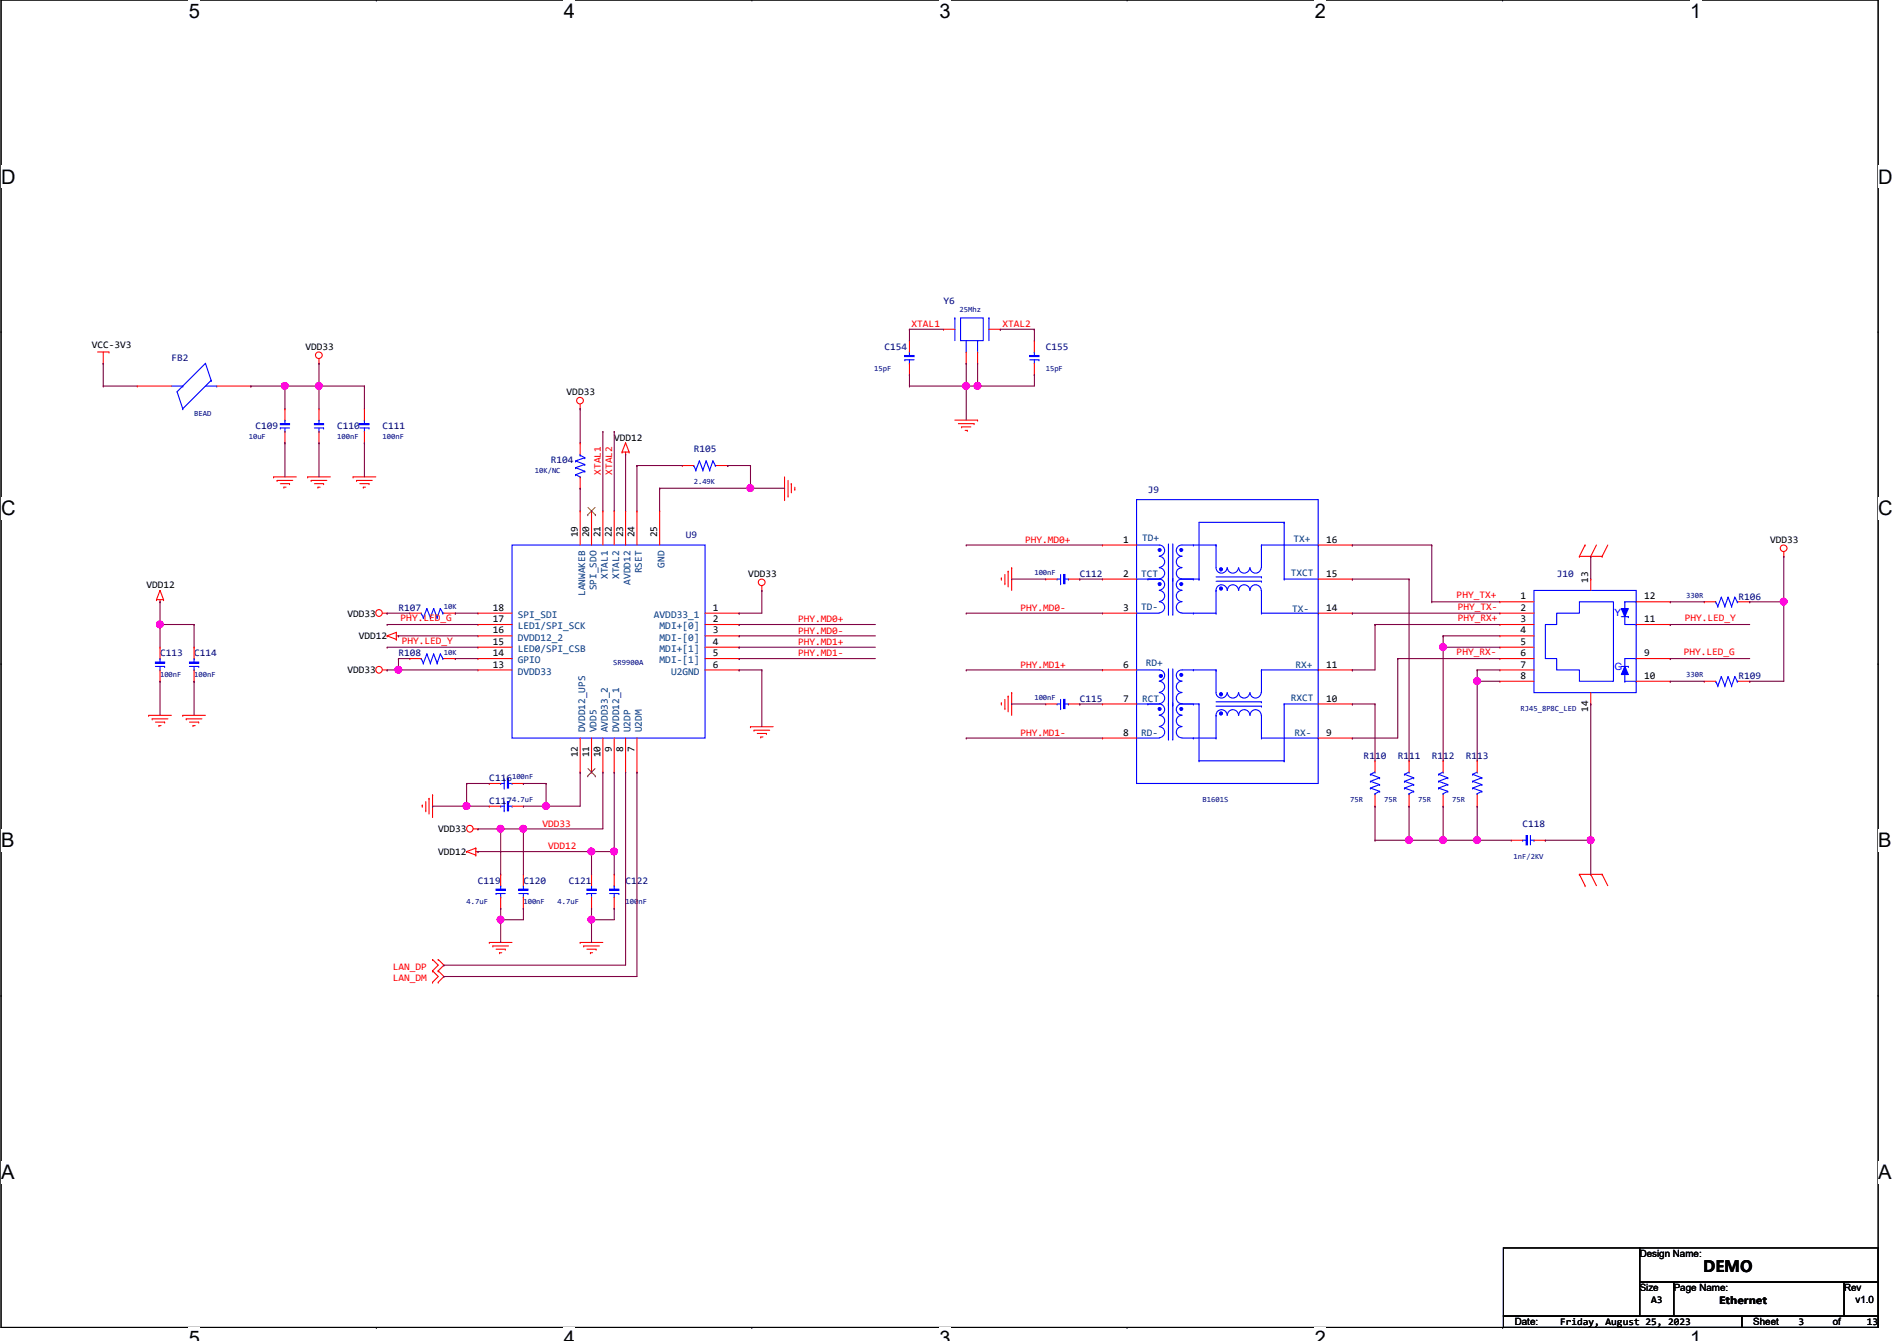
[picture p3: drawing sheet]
<svg xmlns="http://www.w3.org/2000/svg" width="297mm" height="210mm" viewBox="0 0 297 210" stroke-linecap="round" stroke-linejoin="round" font-family="sans-serif">
<path d="M.2 0h293.9v207.9h-293.9z" fill="none" stroke="#000" stroke-width=".17"/>
<g fill="#fff">
<path d="M29.5 0h1.8v3.5h-1.8z"/>
<path d="M29.5 207.9h1.8v2h-1.8z"/>
</g>
<path d="M58.9 0h.1M58.9 207.9h.1" fill="none" stroke="#000" stroke-width=".17"/>
<g fill="#fff">
<path d="M88.3 0h1.7v3.5h-1.7z"/>
<path d="M88.3 207.9h1.7v2h-1.7z"/>
</g>
<path d="M117.7 0h.1M117.7 207.9h.1" fill="none" stroke="#000" stroke-width=".17"/>
<g fill="#fff">
<path d="M147.1 0h1.7v3.5h-1.7z"/>
<path d="M147.1 207.9h1.7v2h-1.7z"/>
</g>
<path d="M176.5 0h.1M176.5 207.9h.1" fill="none" stroke="#000" stroke-width=".17"/>
<g fill="#fff">
<path d="M205.9 0h1.7v3.5h-1.7z"/>
<path d="M205.9 207.9h1.7v2h-1.7z"/>
</g>
<path d="M235.3 0h.1M235.3 207.9h.1" fill="none" stroke="#000" stroke-width=".17"/>
<g fill="#fff">
<path d="M264.7 0h1.7v3.5h-1.7z"/>
<path d="M264.7 207.9h1.7v2h-1.7z"/>
<path d="M.2 26h2.2v3.4h-2.2z"/>
<path d="M294.1 26h2.2v3.4h-2.2z"/>
<path d="M.2 77.9h2.2v3.5h-2.2z"/>
<path d="M294.1 77.9h2.2v3.5h-2.2z"/>
</g>
<path d="M.2 51.9h.1M294.1 51.9h.1" fill="none" stroke="#000" stroke-width=".17"/>
<g fill="#fff">
<path d="M.2 129.9h2v3.4h-2z"/>
<path d="M294.1 129.9h2.1v3.4h-2.1z"/>
</g>
<path d="M.2 103.9h.1M294.1 103.9h.1" fill="none" stroke="#000" stroke-width=".17"/>
<path d="M.2 103.9h.1M294.1 103.9h.1" fill="none" stroke="#000" stroke-width=".16"/>
<g fill="#fff">
<path d="M.2 181.8h2v3.5h-2z"/>
<path d="M294.1 181.8h2.1v3.5h-2.1z"/>
</g>
<path d="M.2 155.9h.1M294.1 155.9h.1M235.4 195.4h21.3v10.7h-21.3zM256.7 195.4h37.4v5.3h-37.4zM235.4 206.1h37.4v1.8h-37.4zM256.7 200.7h5.4v5.4h-5.4zM262.1 200.7h26.7v5.4h-26.7zM272.8 206.1h21.3v1.8h-21.3zM288.8 200.7h5.3v5.4h-5.3z" fill="none" stroke="#000" stroke-width=".17"/>
<g fill="none" stroke="#f00" stroke-width=".17">
<path d="M15.3 55.1h1.8M16.2 56.9h.1M16.2 55.1v1.8M17.1 55.1h.1M49.9 56.9h.1M49.9 56.2v.7M42.8 74.7h.1M42.8 74.7h3.6M43.4 75.2h.1M43.4 75.2h2.4M43.9 75.7h1.4M44.4 76.3h.1"/>
<path d="M44.4 76.3h.4M45.3 75.7h.1M48.2 74.7h.1M48.2 74.7h3.5M48.7 75.2h.1M48.7 75.2h2.5M49.2 75.7h1.5M49.8 76.3h.1M49.8 76.3h.3M50.7 75.7h.1M55.3 74.7h.1M55.3 74.7h3.5"/>
<path d="M55.8 75.2h.1M55.8 75.2h2.5M56.3 75.7h1.5M56.9 76.3h.1M56.9 76.3h.3M57.8 75.7h.1M90.8 64h.1M90.8 63.3v.7M97.4 70.8h.1M97.4 70.8h1.1M98 71.1h.1M98 69.3h.1"/>
<path d="M98 70.8v.3M98 69.3l-.6 1.5M98 69.3l.5 1.5M98.5 70.8h.1M122.8 78.2h.1M122.8 74.7v3.5M123.4 77.7h.1M123.4 75.2v2.5M123.9 75.7h.1M123.9 75.7v1.5M124.5 76.6h.1M124.5 76.3v.3"/>
<path d="M149.5 65.8h3.6M150.1 66.3h2.4M150.6 66.8h.1M150.6 66.8h1.4M151.1 67.4h.4M151.5 67.4h.1M152.5 66.3h.1M153.1 65.8h.1M24.5 93.9h.1M24.5 93.9h1.1M25.1 94.2h.1M25.1 92.5h.1"/>
<path d="M25.1 93.9v.3M25.1 92.5l-.6 1.4M25.1 92.5l.5 1.4M25.6 93.9h.1M59.9 96h.7M60.6 96h.1M60.6 99.6h.1M60.6 99.6l1.5 .5M62.1 99h.1M62.1 99v1.1M62.1 99.6h.3M62.1 99l-1.5 .6"/>
<path d="M62.4 99.6h.1M64.2 96h.1M64.2 96h1.8M69.5 96h1.8M71.3 96h.1M119.3 92.5h.1M119.3 91.7v.8M156.8 90.5h.1M156.8 90.5v.3M157.3 91.4h.1M157.3 90v1.4M157.9 89.5h.1"/>
<path d="M157.9 89.5v2.4M158.4 88.9h.1M158.4 88.9v3.6M247.3 87.1h.1M247.3 87.1h3.6M248.2 85.3h.1M248.2 85.3l-.9 1.8M249.1 87.1h.1M250 85.3l-.9 1.8M250.9 87.1h.1M251.8 85.3l-.9 1.8M279.3 87.1h.1"/>
<path d="M279.3 86.4v.7M23.3 112h.1M23.3 112h3.5M23.8 112.6h.1M23.8 112.6h2.5M24.3 113.1h1.5M24.9 113.6h.1M24.9 113.6h.3M25.8 113.1h.1M28.6 112h.1M28.6 112h3.6M29.2 112.6h.1"/>
<path d="M29.2 112.6h2.4M29.7 113.1h1.4M30.2 113.6h.1M30.2 113.6h.4M31.1 113.1h.1M59.9 104.9h.7M60.6 104.9h.1M62.1 100.1h.1M117.5 113.8h.1M117.5 113.8h3.6M118.1 114.3h.1M118.1 114.3h2.4"/>
<path d="M118.6 114.9h1.4M119.1 115.4h.1M119.1 115.4h.4M120 114.9h.1M156.8 110.1h.1M156.8 110.1v.3M157.3 111h.1M157.3 109.5v1.5M157.9 109h.1M157.9 109v2.5M158.4 108.5h.1M158.4 108.5v3.5"/>
<path d="M66.1 126.1h.1M66.1 126.1v.3M66.7 127h.1M66.7 125.5v1.5M67.2 125h.1M67.2 125v2.5M67.7 124.5h.1M67.7 124.5v3.5M73.1 133.3h.1M73.1 133.3l1.4 .6M74.1 129.8h.7M74.5 133.9h.1"/>
<path d="M74.5 132.8h.1M74.5 132.8v1.1M74.5 133.3h.3M74.5 132.8l-1.4 .5M74.8 129.8h.1M74.8 133.3h.1M247.3 136.9h.1M247.3 136.9h3.6M247.3 136.9l.9 1.8M248.2 138.7h.1M249.1 136.9h.1M249.1 136.9l.9 1.8"/>
<path d="M250.9 136.9h.1M250.9 136.9l.9 1.8M67.7 152h.1M67.7 153.8h.1M67.7 150.2h.1M67.7 152l.9 .9-.9 .9M67.7 150.2l.9 .9-.9 .9M68.6 152h.1M68.6 153.8h.1M68.6 150.2h.1M68.6 152l.9 .9-.9 .9M68.6 150.2l.9 .9-.9 .9"/>
<path d="M76.6 147.6h.1M76.6 147.6h3.6M77.2 148.1h.1M77.2 148.1h2.4M77.7 148.6h1.4M78.2 149.2h.1M78.2 149.2h.4M79.1 148.6h.1M90.8 147.6h.1M90.8 147.6h3.6M91.4 148.1h.1M91.4 148.1h2.4"/>
<path d="M91.9 148.6h1.4M92.5 149.2h.1M92.5 149.2h.3M93.3 148.6h.1"/>
<circle cx="49.9" cy="55.6" r=".52"/>
<circle cx="90.8" cy="62.7" r=".52"/>
<circle cx="59.3" cy="96" r=".52"/>
<circle cx="119.3" cy="91.2" r=".52"/>
<circle cx="279.3" cy="85.8" r=".52"/>
<circle cx="59.3" cy="104.9" r=".52"/>
<circle cx="73.6" cy="129.8" r=".52"/>
</g>
<g fill="none" stroke="#00f" stroke-width=".17">
<path d="M66 96h.1M66 96l.3 .7M66.3 96.7h.1M66.8 95.3h.1M66.8 95.3l.6 1.4M66.8 95.3l-.5 1.4M67.4 96.7h.1M67.9 95.3h.1M67.9 95.3l.5 1.4M67.9 95.3l-.5 1.4M68.4 96.7h.1M69 95.3h.1"/>
<path d="M69 95.3l.3 .7M69 95.3l-.6 1.4M69.3 96h.1M69.3 96h.2M95.5 139.9h1.4M96.2 138.7h.1M96.2 138.7v.5M96.2 139.9v.6M96.9 139.9h.1M96.2 140.5h.1"/>
</g>
<path d="M95.5 139.2h1.4v.2h-1.4z" fill-rule="evenodd" fill="#00f"/>
<path d="M49.2 67h1.5M49.9 67.6h.1M49.9 65.8h.1M49.9 65.8v.5M49.9 67v.6M50.7 67h.1M95.5 139.2h1.4v.2h-1.4z" fill="none" stroke="#00f" stroke-width=".17"/>
<path d="M96.2 136.9h.1M96.2 136.9v1.8M96.2 142.2h.1M96.2 140.5v1.7" fill="none" stroke="#f00" stroke-width=".17"/>
<path d="M49.2 66.3h1.5v.2h-1.5z" fill-rule="evenodd" fill="#00f"/>
<path d="M49.2 66.3h1.5v.2h-1.5zM78.4 122.7h.1M78.4 122.7h.5M78.9 123.4h.1M78.9 122v1.4M79.6 122.7h.6M80.2 122.7h.1" fill="none" stroke="#00f" stroke-width=".17"/>
<path d="M49.9 64h.1M49.9 69.3h.1M49.9 64v1.8M49.9 67.6v1.7" fill="none" stroke="#f00" stroke-width=".17"/>
<path d="M79.5 122h.1v1.4h-.1z" fill-rule="evenodd" fill="#00f"/>
<path d="M29.7 104.4h1.4M30.4 104.9h.1M30.4 103.1h.1M30.4 103.1v.6M30.4 104.4v.5M31.1 104.4h.1M79.5 122h.1v1.4h-.1z" fill="none" stroke="#00f" stroke-width=".17"/>
<path d="M76.6 122.7h.1M76.6 122.7h1.8M80.2 122.7h1.8M82 122.7h.1" fill="none" stroke="#f00" stroke-width=".17"/>
<path d="M29.7 103.7h1.4v.1h-1.4z" fill-rule="evenodd" fill="#00f"/>
<g fill="none" stroke="#00f" stroke-width=".17">
<path d="M178 85.3h.1M178 90.7h.1M178 96h.1M178 85.3h3.5a.87 .87 0 0 1 .9 .9 .87 .87 0 0 1-.9 .9M178 90.7h3.5a.87 .87 0 0 1 .9 .8 .87 .87 0 0 1-.9 .9M178 96h3.5M179.7 90.7h.1M181.5 87.1a.87 .87 0 0 1 .9 .9 .87 .87 0 0 1-.9 .9M181.5 88.9a.87 .87 0 0 1 .9 .9 .87 .87 0 0 1-.9 .8M181.5 92.5a.87 .87 0 0 1 .9 .8 .87 .87 0 0 1-.9 .9M181.5 94.2a.87 .87 0 0 1 .9 .9 .87 .87 0 0 1-.9 .9M183 90.8h.1"/>
<path d="M183 96.2h.1M183 85.2v11M183.6 90.8h.1M183.6 96.2h.1M183.6 85.2v11M185.1 87.1a.87 .87 0 0 0-.9 .9 .87 .87 0 0 0 .9 .9M185.1 88.9a.87 .87 0 0 0-.9 .9 .87 .87 0 0 0 .9 .8M185.1 92.5a.87 .87 0 0 0-.9 .8 .87 .87 0 0 0 .9 .9M185.1 94.2a.87 .87 0 0 0-.9 .9 .87 .87 0 0 0 .9 .9M185.1 96h5.3M186.9 85.3h.1M186.9 96h.1"/>
<path d="M186.9 90.7h.1M187.7 90.7h.1M187.7 90.7h-2.6a.87 .87 0 0 0-.9 .8 .87 .87 0 0 0 .9 .9M190.4 96h.1M190.4 92.5h.1M190.4 85.3h.1M190.4 85.3h-5.3a.87 .87 0 0 0-.9 .9 .87 .87 0 0 0 .9 .9M190.4 85.3v3.6a.87 .87 0 0 0 .9 .8 .87 .87 0 0 0 .8-.8M190.4 92.5a.87 .87 0 0 1 .9-.9 .87 .87 0 0 1 .8 .9M190.4 90.3h7.1M190.4 91h7.1M190.4 92.5v3.5"/>
<path d="M192.2 88.9a.87 .87 0 0 0 .9 .8 .87 .87 0 0 0 .8-.8M192.2 92.5a.87 .87 0 0 1 .9-.9 .87 .87 0 0 1 .8 .9M194 88.9a.87 .87 0 0 0 .8 .8 .87 .87 0 0 0 .9-.8M194 92.5a.87 .87 0 0 1 .8-.9 .87 .87 0 0 1 .9 .9M195.7 88.9a.87 .87 0 0 0 .9 .8 .87 .87 0 0 0 .9-.8M195.7 92.5a.87 .87 0 0 1 .9-.9 .87 .87 0 0 1 .9 .9M197.5 90.3h.1M197.5 91h.1M197.5 85.5h.1M197.5 85.3h.1M197.5 96h.1M197.5 85.3h8.9"/>
<path d="M197.5 96h8.9M197.5 85.3v3.6M197.5 92.5v3.5M201.1 81.8h.1M201.1 90.7h.1M201.1 90.7h5.3M201.1 81.8h-13.4v8.9M201.1 81.8v8.9M206.4 96h.1M206.4 85.3h.1M29.7 103.7h1.4v.1h-1.4zM178 104.9h.1"/>
<path d="M178 110.2h.1M178 115.6h.1M178 104.9h3.5a.87 .87 0 0 1 .9 .9 .87 .87 0 0 1-.9 .8M178 110.2h3.5a.87 .87 0 0 1 .9 .9 .87 .87 0 0 1-.9 .9M178 115.6h3.5M179.7 110.2h.1M181.5 106.7a.87 .87 0 0 1 .9 .8 .87 .87 0 0 1-.9 .9M181.5 108.5a.87 .87 0 0 1 .9 .8 .87 .87 0 0 1-.9 .9M181.5 112a.87 .87 0 0 1 .9 .9 .87 .87 0 0 1-.9 .8M181.5 113.8a.87 .87 0 0 1 .9 .9 .87 .87 0 0 1-.9 .8M183 110.4h.1M183 115.7h.1"/>
<path d="M183 104.7v11M183.6 110.4h.1M183.6 115.7h.1M183.6 104.7v11M185.1 106.7a.87 .87 0 0 0-.9 .8 .87 .87 0 0 0 .9 .9M185.1 108.5a.87 .87 0 0 0-.9 .8 .87 .87 0 0 0 .9 .9M185.1 112a.87 .87 0 0 0-.9 .9 .87 .87 0 0 0 .9 .8M185.1 113.8a.87 .87 0 0 0-.9 .9 .87 .87 0 0 0 .9 .8M185.1 115.6h5.3M186.9 104.9h.1M186.9 115.6h.1M186.9 110.2h.1"/>
<path d="M187.7 110.2h.1M187.7 119.1h.1M187.7 110.2h-2.6a.87 .87 0 0 0-.9 .9 .87 .87 0 0 0 .9 .9M187.7 110.2v8.9M187.7 119.1h13.4M190.4 115.6h.1M190.4 112h.1M190.4 104.9h.1M190.4 104.9h-5.3a.87 .87 0 0 0-.9 .9 .87 .87 0 0 0 .9 .8M190.4 104.9v3.6a.87 .87 0 0 0 .9 .8 .87 .87 0 0 0 .8-.8M190.4 112a.87 .87 0 0 1 .9-.9 .87 .87 0 0 1 .8 .9M190.4 112v3.6"/>
<path d="M190.4 109.9h7.1M190.4 110.6h7.1M192.2 108.5a.87 .87 0 0 0 .9 .8 .87 .87 0 0 0 .8-.8M192.2 112a.87 .87 0 0 1 .9-.9 .87 .87 0 0 1 .8 .9M194 108.5a.87 .87 0 0 0 .8 .8 .87 .87 0 0 0 .9-.8M194 112a.87 .87 0 0 1 .8-.9 .87 .87 0 0 1 .9 .9M195.7 108.5a.87 .87 0 0 0 .9 .8 .87 .87 0 0 0 .9-.8M195.7 112a.87 .87 0 0 1 .9-.9 .87 .87 0 0 1 .9 .9M197.5 109.9h.1M197.5 110.6h.1M197.5 105.1h.1M197.5 104.9h.1"/>
<path d="M197.5 115.6h.1M197.5 104.9v3.6M197.5 112v3.6M197.5 104.9h8.9M197.5 115.6h8.9M201.1 119.1h.1M201.1 110.2h.1M201.1 110.2h5.3M201.1 110.2v8.9M206.4 115.6h.1M206.4 104.9h.1"/>
</g>
<path d="M30.4 101.3h.1M30.4 106.7h.1M30.4 101.3v1.8M30.4 104.9v1.8" fill="none" stroke="#f00" stroke-width=".17"/>
<path d="M191 89l.2-.1 .2 .1-.1 .3-.1 .1-.2-.1z" fill-rule="evenodd" fill="#00f"/>
<path d="M191 89l.2-.1 .2 .1-.1 .3-.1 .1-.2-.1z" fill="none" stroke="#00f" stroke-width=".17"/>
<path d="M191 92l.2-.1 .2 .1-.1 .3-.1 .1-.2-.1z" fill-rule="evenodd" fill="#00f"/>
<path d="M191 92l.2-.1 .2 .1-.1 .3-.1 .1-.2-.1z" fill="none" stroke="#00f" stroke-width=".17"/>
<path d="M191 108.5h.2l.2 .1-.1 .3-.1 .1-.2-.1z" fill-rule="evenodd" fill="#00f"/>
<path d="M191 108.5h.2l.2 .1-.1 .3-.1 .1-.2-.1z" fill="none" stroke="#00f" stroke-width=".17"/>
<path d="M191 111.5h.2l.2 .1-.1 .3-.1 .1-.2-.1z" fill-rule="evenodd" fill="#00f"/>
<path d="M191 111.5h.2l.2 .1-.1 .3-.1 .1-.2-.1z" fill="none" stroke="#00f" stroke-width=".17"/>
<path d="M184.8 86h.3l.1 .1-.1 .2-.1 .1-.2-.1z" fill-rule="evenodd" fill="#00f"/>
<path d="M184.8 86h.3l.1 .1-.1 .2-.1 .1-.2-.1z" fill="none" stroke="#00f" stroke-width=".17"/>
<path d="M181.4 86h.3l.1 .1-.1 .2-.1 .1-.2-.1z" fill-rule="evenodd" fill="#00f"/>
<path d="M181.4 86h.3l.1 .1-.1 .2-.1 .1-.2-.1z" fill="none" stroke="#00f" stroke-width=".17"/>
<path d="M184.8 105.5h.3l.1 .2-.1 .1-.1 .1-.2-.1z" fill-rule="evenodd" fill="#00f"/>
<path d="M184.8 105.5h.3l.1 .2-.1 .1-.1 .1-.2-.1z" fill="none" stroke="#00f" stroke-width=".17"/>
<circle cx="181.8" cy="105.8" r=".25" fill="#00f"/>
<circle cx="181.8" cy="105.8" r=".25" fill="none" stroke="#00f" stroke-width=".17"/>
<path d="M184.8 91.3h.3l.1 .1-.1 .2-.1 .1-.2-.1z" fill-rule="evenodd" fill="#00f"/>
<path d="M184.8 91.3h.3l.1 .1-.1 .2-.1 .1-.2-.1z" fill="none" stroke="#00f" stroke-width=".17"/>
<path d="M181.4 91.3h.3l.1 .1-.1 .2-.1 .1-.2-.1z" fill-rule="evenodd" fill="#00f"/>
<path d="M181.4 91.3h.3l.1 .1-.1 .2-.1 .1-.2-.1z" fill="none" stroke="#00f" stroke-width=".17"/>
<path d="M184.8 110.8h.3l.1 .2-.1 .2-.1 .1-.2-.1z" fill-rule="evenodd" fill="#00f"/>
<path d="M184.8 110.8h.3l.1 .2-.1 .2-.1 .1-.2-.1z" fill="none" stroke="#00f" stroke-width=".17"/>
<path d="M181.4 110.8h.3l.1 .2-.1 .2-.1 .1-.2-.1z" fill-rule="evenodd" fill="#00f"/>
<path d="M178 78.2h28.4v44.5h-28.4zM181.4 110.8h.3l.1 .2-.1 .2-.1 .1-.2-.1zM77.7 139.9h.1M77.7 139.9h1.4M78.4 138.7h.1M78.4 138.7v.5M78.4 139.9v.6M78.4 140.5h.1" fill="none" stroke="#00f" stroke-width=".17"/>
<g fill="none" stroke="#f00" stroke-width=".17">
<path d="M172.6 96h.1M172.6 85.3h.1M172.6 90.7h.1M172.6 96h5.4M172.6 85.3h5.4M172.6 90.7h5.4M206.4 96h5.3M206.4 85.3h5.3M206.4 90.7h5.3M211.7 96h.1M211.7 90.7h.1M211.7 85.3h.1"/>
<path d="M172.6 104.9h.1M172.6 110.2h.1M172.6 115.6h.1M172.6 104.9h5.4M172.6 110.2h5.4M172.6 115.6h5.4M206.4 104.9h5.3M206.4 110.2h5.3M206.4 115.6h5.3M211.7 115.6h.1M211.7 110.2h.1M211.7 104.9h.1"/>
</g>
<path d="M77.7 139.2h1.4v.2h-1.4z" fill-rule="evenodd" fill="#00f"/>
<path d="M141.7 56.3h.1M141.7 56.3h1.4M142.4 56.9h.1M142.4 55.1h.1M142.4 55.1v.6M142.4 56.3v.6M80.2 85.3h30.2v30.3h-30.2zM77.7 139.2h1.4v.2h-1.4z" fill="none" stroke="#00f" stroke-width=".17"/>
<g fill="none" stroke="#f00" stroke-width=".17">
<path d="M74.8 99.6h.1M74.8 97.8h.1M74.8 96h.1M74.8 96h5.4M74.8 97.8h5.4M74.8 99.6h5.4M90.8 80h.1M90.8 80v5.3M92.6 80h.1M92.6 80v5.3M94.4 80h.1M94.4 80v5.3"/>
<path d="M96.2 80h.1M96.2 80v5.3M98 80h.1M98 80v5.3M99.7 80h.1M99.7 80v5.3M103.3 80h.1M103.3 80v5.3M110.4 96h5.3M110.4 97.8h5.3M110.4 99.6h5.3M115.7 96h.1"/>
<path d="M115.7 97.8h.1M115.7 99.6h.1M74.8 104.9h.1M74.8 103.1h.1M74.8 101.3h.1M74.8 101.3h5.4M74.8 103.1h5.4M74.8 104.9h5.4M90.8 115.6v5.3M92.6 115.6v5.3M94.4 115.6v5.3M96.2 115.6v5.3"/>
<path d="M98 115.6v5.3M99.7 115.6v5.3M110.4 101.3h5.3M110.4 103.1h5.3M110.4 104.9h5.3M115.7 101.3h.1M115.7 103.1h.1M115.7 104.9h.1M78.4 136.9h.1M78.4 136.9v1.8M90.8 120.9h.1M92.6 120.9h.1"/>
<path d="M94.4 120.9h.1M96.2 120.9h.1M98 120.9h.1M99.7 120.9h.1M78.4 142.2h.1M78.4 140.5v1.7"/>
</g>
<path d="M92.1 79.5l1.1 1.1M93.2 79.5l-1.2 1.1M92 80.6h.1M93.2 80.6h.1M92 121.5h.1M92.1 120.4l1.1 1.1M93.2 120.4l-1.2 1.1M93.2 121.5h.1" fill="none" stroke="#804000" stroke-width=".16"/>
<path d="M141.7 55.7h1.4v.1h-1.4z" fill-rule="evenodd" fill="#00f"/>
<g fill="none" stroke="#00f" stroke-width=".17">
<path d="M141.7 55.7h1.4v.1h-1.4zM149.5 49.8h.1M149.5 49.8v3.5M150.4 49.8h3.6v3.5h-3.6zM151.3 55.1h.1M151.3 53.3v1.8M153.1 55.1h.1M153.1 53.3v1.8M154.9 49.8h.1M154.9 49.8v3.5M24.3 104.4h1.5M25.1 104.9h.1"/>
<path d="M25.1 103.1h.1M25.1 103.1v.6M25.1 104.4v.5M25.8 104.4h.1M268.6 106.7h.1M268.6 106.7l.4 .7M269 107.4h.1M269.5 106h.1M269.5 106l.6 1.4M269.5 106l-.5 1.4M270.1 107.4h.1M270.6 106h.1"/>
<path d="M270.6 106l.5 1.4M270.6 106l-.5 1.4M271.1 107.4h.1M271.6 106h.1M271.6 106l.4 .7M271.6 106l-.5 1.4M272 106.7h.1M272 106.7h.2M219.9 123.4h.1M219.9 122.3h.1M219.9 121.2h.1M219.9 123.4l1.5 .5"/>
<path d="M219.9 122.3l1.5 .6M219.9 121.2l1.5 .6M220.6 120.9h.1M220.6 124.3h.1M220.6 120.9l-.7 .3M220.6 124.3v.2M221.4 123.9h.1M221.4 122.9h.1M221.4 121.8h.1M221.4 123.9l-.8 .4M221.4 122.9l-1.5 .5M221.4 121.8l-1.5 .5"/>
<path d="M230.6 123.4h.1M230.6 122.3h.1M230.6 121.2h.1M230.6 123.4l1.4 .5M230.6 122.3l1.4 .6M230.6 121.2l1.4 .6M231.3 120.9h.1M231.3 124.3h.1M231.3 120.9l-.7 .3M231.3 124.3v.2M232 123.9h.1M232 122.9h.1"/>
<path d="M232 121.8h.1M232 123.9l-.7 .4M232 122.9l-1.4 .5M232 121.8l-1.4 .5"/>
</g>
<g fill="none" stroke="#f00" stroke-width=".17">
<path d="M142.4 53.3h.1M142.4 58.7h.1M142.4 53.3v1.8M142.4 56.9v1.8M147.7 51.6h.1M147.7 51.6h1.8M151.3 56.9h.1M151.3 55.1v1.8M153.1 56.9h.1M153.1 55.1v1.8M154.9 51.6h1.7M156.6 51.6h.1"/>
<path d="M220.6 119.1h.1M220.6 119.1v1.8M231.3 119.1h.1M231.3 119.1v1.8M266.9 106.7h.1M266.9 106.7h1.7M272.2 106.7h1.8M274 106.7h.1M220.6 126.2h.1M220.6 124.5v1.7M231.3 126.2h.1M231.3 124.5v1.7"/>
</g>
<path d="M24.3 103.7h1.5v.1h-1.5z" fill-rule="evenodd" fill="#00f"/>
<path d="M165.5 90.7h.1M165.5 90.7h.6M166.1 91.4h.1M166.1 90v1.4M166.7 90.7h.6M167.3 90.7h.1M24.3 103.7h1.5v.1h-1.5z" fill="none" stroke="#00f" stroke-width=".17"/>
<path d="M25.1 101.3h.1M25.1 106.7h.1M25.1 101.3v1.8M25.1 104.9v1.8" fill="none" stroke="#f00" stroke-width=".17"/>
<path d="M166.6 90h.1v1.4h-.1z" fill-rule="evenodd" fill="#00f"/>
<path d="M166.6 90h.1v1.4h-.1zM91.9 139.9h.1M91.9 139.9h1.4M92.6 138.7h.1M92.6 138.7v.5M92.6 139.9v.6M92.6 140.5h.1" fill="none" stroke="#00f" stroke-width=".17"/>
<path d="M163.7 90.7h.1M163.7 90.7h1.8M167.3 90.7h1.8M169.1 90.7h.1" fill="none" stroke="#f00" stroke-width=".17"/>
<path d="M91.9 139.2h1.4v.2h-1.4z" fill-rule="evenodd" fill="#00f"/>
<g fill="none" stroke="#00f" stroke-width=".17">
<path d="M268.6 94.2h.1M268.6 94.2l.4 .8M269 95h.1M269.5 93.5h.1M269.5 93.5l.6 1.5M269.5 93.5l-.5 1.5M270.1 95h.1M270.6 93.5h.1M270.6 93.5l.5 1.5M270.6 93.5l-.5 1.5M271.1 95h.1M271.6 93.5h.1"/>
<path d="M271.6 93.5l.4 .7M271.6 93.5l-.5 1.5M272 94.2h.1M272 94.2h.2M78.4 126.2h.1M78.4 126.2h.5M78.9 127h.1M78.9 125.5v1.5M79.6 126.2h.6M80.2 126.2h.1M91.9 139.2h1.4v.2h-1.4z"/>
</g>
<path d="M266.9 94.2h.1M266.9 94.2h1.7M272.2 94.2h1.8M274 94.2h.1M92.6 136.9h.1M92.6 136.9v1.8M92.6 142.2h.1M92.6 140.5v1.7" fill="none" stroke="#f00" stroke-width=".17"/>
<path d="M79.5 125.5h.1v1.5h-.1z" fill-rule="evenodd" fill="#00f"/>
<g fill="none" stroke="#00f" stroke-width=".17">
<path d="M240.2 92.5h16v16h-16zM242 97.8h1.8v-1.8h3.5v-1.8h5.3v12.5h-5.3v-1.8h-3.5v-1.8h-1.8zM253.9 96.6h1.1M254.4 94.2h.1M254.4 94.2v3.6h1.8M254.4 94.2h1.8M255 96.6h.1M256.2 97.8h.1M256.2 94.2h.1M253.9 104.4h1.1M254.4 106.7h.1M254.4 106.7h1.8"/>
<path d="M255 104.4h.1M256.2 103.1h.1M256.2 106.7h.1M256.2 103.1h-1.8v3.6M79.5 125.5h.1v1.5h-.1z"/>
</g>
<path d="M76.6 126.2h.1M76.6 126.2h1.8M80.2 126.2h1.8M82 126.2h.1" fill="none" stroke="#f00" stroke-width=".17"/>
<path d="M254.4 104.4l.6 1.2h-1.1z" fill="#00f"/>
<path d="M254.4 104.4l.6 1.2h-1.1z" fill="none" stroke="#00f" stroke-width=".17"/>
<path d="M253.9 95.3h1.1l-.6 1.3z" fill="#00f"/>
<path d="M253.9 95.3h1.1l-.6 1.3zM238.4 131.6h.1M238.4 131.6h.6M239.6 130.9h.1M239.6 131.6h.6M239.6 130.9v1.4M240.2 131.6h.1" fill="none" stroke="#00f" stroke-width=".17"/>
<g fill="none" stroke="#f00" stroke-width=".17">
<path d="M234.9 94.2h.1M234.9 96h.1M234.9 97.8h.1M234.9 99.6h.1M234.9 94.2h5.3M234.9 96h5.3M234.9 97.8h5.3M234.9 99.6h5.3M249.1 90.7h.1M249.1 90.7v1.8M256.2 94.2h5.3M256.2 97.8h5.3"/>
<path d="M261.5 97.8h.1M261.5 94.2h.1M234.9 101.3h.1M234.9 103.1h.1M234.9 104.9h.1M234.9 106.7h.1M234.9 101.3h5.3M234.9 103.1h5.3M234.9 104.9h5.3M234.9 106.7h5.3M249.1 110.2h.1M249.1 108.5v1.7"/>
<path d="M256.2 103.1h5.3M256.2 106.7h5.3M261.5 103.1h.1M261.5 106.7h.1"/>
</g>
<path d="M239 130.9h.1v1.4h-.1z" fill-rule="evenodd" fill="#00f"/>
<path d="M81.2 139.9h1.5M82 138.7h.1M82 138.7v.5M82 139.9v.6M82.7 139.9h.1M239 130.9h.1v1.4h-.1zM82 140.5h.1" fill="none" stroke="#00f" stroke-width=".17"/>
<path d="M236.6 131.6h.1M236.6 131.6h1.8M240.2 131.6h1.8M242 131.6h.1" fill="none" stroke="#f00" stroke-width=".17"/>
<path d="M81.2 139.2h1.5v.2h-1.5z" fill-rule="evenodd" fill="#00f"/>
<path d="M56.3 67h1.5M57.1 67.6h.1M57.1 65.8h.1M57.1 65.8v.5M57.1 67v.6M57.8 67h.1M81.2 139.2h1.5v.2h-1.5z" fill="none" stroke="#00f" stroke-width=".17"/>
<path d="M82 136.9h.1M82 136.9v1.8M82 142.2h.1M82 140.5v1.7" fill="none" stroke="#f00" stroke-width=".17"/>
<path d="M56.3 66.3h1.5v.2h-1.5z" fill-rule="evenodd" fill="#00f"/>
<path d="M161.2 56.3h1.5M162 56.9h.1M162 55.1h.1M162 55.1v.6M162 56.3v.6M162.7 56.3h.1M56.3 66.3h1.5v.2h-1.5z" fill="none" stroke="#00f" stroke-width=".17"/>
<path d="M57.1 64h.1M57.1 69.3h.1M57.1 64v1.8M57.1 67.6v1.7" fill="none" stroke="#f00" stroke-width=".17"/>
<path d="M161.2 55.7h1.5v.1h-1.5z" fill-rule="evenodd" fill="#00f"/>
<g fill="none" stroke="#00f" stroke-width=".17">
<path d="M32.2 56.9h.1M32.2 56.9l-4.5 4.4 .9 2.7M32.2 56.9l.9 2.7M33.1 59.6h.1M33.1 59.6l-4.5 4.4M161.2 55.7h1.5v.1h-1.5zM26.8 60.5h1.8M28.6 64h.1M28.6 60.5h.1M32.2 60.5h1.7M33.9 60.5h.1M43.9 67h.1"/>
<path d="M43.9 67h1.4M44.6 67.6h.1M44.6 65.8h.1M44.6 65.8v.5M44.6 67v.6M214.6 123.4h.1M214.6 122.3h.1M214.6 121.2h.1M214.6 123.4l1.4 .5M214.6 122.3l1.4 .6M214.6 121.2l1.4 .6M215.3 120.9h.1"/>
<path d="M215.3 124.3h.1M215.3 120.9l-.7 .3M215.3 124.3v.2M216 123.9h.1M216 122.9h.1M216 121.8h.1M216 123.9l-.7 .4M216 122.9l-1.4 .5M216 121.8l-1.4 .5"/>
</g>
<path d="M162 53.3h.1M162 58.7h.1M162 53.3v1.8M162 56.9v1.8M21.5 60.5h.1M21.5 60.5h5.3M33.9 60.5h5.4M39.3 60.5h.1M215.3 119.1h.1M215.3 119.1v1.8M215.3 126.2h.1M215.3 124.5v1.7" fill="none" stroke="#f00" stroke-width=".17"/>
<path d="M43.9 66.3h1.4v.2h-1.4z" fill-rule="evenodd" fill="#00f"/>
<g fill="none" stroke="#00f" stroke-width=".17">
<path d="M43.9 66.3h1.4v.2h-1.4zM90.1 72.2h.1M90.1 73.2h.1M90.1 74.3h.1M90.1 72.2l1.5 .5M90.1 73.2l1.5 .6M90.1 74.3l.7 .4M90.8 74.7h.1M90.8 71.3h.1M90.8 71.3l.8 .4M90.8 71.1v.2M91.6 71.7h.1"/>
<path d="M91.6 72.7h.1M91.6 73.8h.1M91.6 71.7l-1.5 .5M91.6 72.7l-1.5 .5M91.6 73.8l-1.5 .5M108.6 72.9h.1M108.6 72.9l.4 .7M109 73.6h.1M109.5 72.2h.1M109.5 72.2l.6 1.4M109.5 72.2l-.5 1.4M110.1 73.6h.1"/>
<path d="M110.6 72.2h.1M110.6 72.2l.5 1.4M110.6 72.2l-.5 1.4M111.1 73.6h.1M111.6 72.2h.1M111.6 72.2l.4 .7M111.6 72.2l-.5 1.4M112 72.9h.1M112 72.9h.2M66 103.1h.1M66 103.1l.3 .7M66.3 103.8h.1"/>
<path d="M66.8 102.4h.1M66.8 102.4l.6 1.4M66.8 102.4l-.5 1.4M67.4 103.8h.1M67.9 102.4h.1M67.9 102.4l.5 1.4M67.9 102.4l-.5 1.4M68.4 103.8h.1M69 102.4h.1M69 102.4l.3 .7M69 102.4l-.6 1.4M69.3 103.1h.1"/>
<path d="M69.3 103.1h.2M165.5 110.2h.1M165.5 110.2h.6M166.1 111h.1M166.1 109.5v1.5M166.7 110.2h.6M167.3 110.2h.1M225.3 123.4h.1M225.3 122.3h.1M225.3 121.2h.1M225.3 123.4l1.4 .5M225.3 122.3l1.4 .6"/>
<path d="M225.3 121.2l1.4 .6M226 120.9h.1M226 124.3h.1M226 120.9l-.7 .3M226 124.3v.2M226.7 123.9h.1M226.7 122.9h.1M226.7 121.8h.1M226.7 123.9l-.7 .4M226.7 122.9l-1.4 .5M226.7 121.8l-1.4 .5"/>
</g>
<g fill="none" stroke="#f00" stroke-width=".17">
<path d="M44.6 64h.1M44.6 69.3h.1M44.6 64v1.8M44.6 67.6v1.7M90.8 76.5h.1M90.8 69.3h.1M90.8 69.3v1.8M90.8 74.7v1.8M106.8 72.9h.1M106.8 72.9h1.8M112.2 72.9h1.8M114 72.9h.1"/>
<path d="M64.2 103.1h.1M64.2 103.1h1.8M69.5 103.1h1.8M71.3 103.1h.1M226 119.1h.1M226 119.1v1.8M226 126.2h.1M226 124.5v1.7"/>
</g>
<path d="M166.6 109.5h.1v1.5h-.1z" fill-rule="evenodd" fill="#00f"/>
<path d="M166.6 109.5h.1v1.5h-.1z" fill="none" stroke="#00f" stroke-width=".17"/>
<path d="M163.7 110.2h.1M163.7 110.2h1.8M167.3 110.2h1.8M169.1 110.2h.1" fill="none" stroke="#f00" stroke-width=".17"/>
<g fill="none" stroke="#800040" stroke-width=".17">
<path d="M151.3 85.3h.1M151.3 85.3h21.3M158.4 90.7h.1M158.4 90.7h5.3M169.1 90.7h.1M169.1 90.7h3.5M211.7 85.3h.1M211.7 90.7h.1M211.7 85.3h12.5M211.7 90.7h8.9M220.6 90.7h.1M220.6 90.7v28.4"/>
<path d="M224.2 85.3h.1M224.2 85.3v8.9M249.1 87.1h.1M249.1 87.1v3.6M274 94.2h.1M274 94.2h5.3M279.3 87.1h.1M279.3 94.2h.1M279.3 87.1v19.6"/>
</g>
<circle cx="279.3" cy="94.2" r=".54" fill="#f0f"/>
<circle cx="279.3" cy="94.2" r=".54" fill="none" stroke="#f0f" stroke-width=".17"/>
<g fill="none" stroke="#800040" stroke-width=".17">
<path d="M151.3 96h.1M151.3 96h21.3M211.7 96h.1M211.7 96h23.2M215.3 97.8h.1M215.3 97.8h19.6M215.3 97.8v7.1M224.2 94.2h.1M224.2 94.2h10.7M226 99.6h.1M226 99.6h8.9M226 99.6v19.5"/>
<path d="M261.5 94.2h.1M261.5 97.8h.1M261.5 94.2h5.4M261.5 97.8h12.5M226 101.3h.1M226 101.3h8.9"/>
</g>
<circle cx="225.9" cy="101.3" r=".54" fill="#f0f"/>
<circle cx="225.9" cy="101.3" r=".54" fill="none" stroke="#f0f" stroke-width=".17"/>
<g fill="none" stroke="#800040" stroke-width=".17">
<path d="M151.3 104.9h.1M151.3 104.9h21.3M211.7 104.9h.1M211.7 104.9h3.6M218.9 103.1h.1M218.9 103.1h16M218.9 103.1v12.5M231.3 104.9h.1M231.3 106.7h.1M231.3 104.9h3.6M231.3 104.9v14.2M231.3 106.7h3.6"/>
<path d="M261.5 103.1h.1M261.5 106.7h.1M261.5 103.1h12.5M261.5 106.7h5.4M274 106.7h.1M274 106.7h5.3"/>
</g>
<circle cx="231.3" cy="106.7" r=".54" fill="#f0f"/>
<circle cx="231.3" cy="106.7" r=".54" fill="none" stroke="#f0f" stroke-width=".17"/>
<path d="M249.1 110.2h.1M249.1 110.2v21.4" fill="none" stroke="#800040" stroke-width=".17"/>
<circle cx="249.1" cy="131.5" r=".54" fill="#f0f"/>
<circle cx="249.1" cy="131.5" r=".54" fill="none" stroke="#f0f" stroke-width=".17"/>
<g fill="none" stroke="#800040" stroke-width=".17">
<path d="M151.3 115.6h.1M151.3 115.6h21.3M158.4 110.2h.1M158.4 110.2h5.3M169.1 110.2h.1M169.1 110.2h3.5M211.7 110.2h.1M211.7 115.6h.1M211.7 110.2h3.6M211.7 115.6h7.2M215.3 110.2h.1M215.3 110.2v8.9"/>
<path d="M231.3 126.2h.1M231.3 126.2v5.4"/>
</g>
<circle cx="231.3" cy="131.5" r=".54" fill="#f0f"/>
<circle cx="231.3" cy="131.5" r=".54" fill="none" stroke="#f0f" stroke-width=".17"/>
<path d="M226 126.2h.1M226 126.2v5.4" fill="none" stroke="#800040" stroke-width=".17"/>
<circle cx="225.9" cy="131.5" r=".54" fill="#f0f"/>
<circle cx="225.9" cy="131.5" r=".54" fill="none" stroke="#f0f" stroke-width=".17"/>
<g fill="none" stroke="#800040" stroke-width=".17">
<path d="M215.3 126.2h.1M215.3 131.6h.1M215.3 126.2v5.4M215.3 131.6h21.3M220.6 126.2h.1M220.6 131.6h.1M220.6 126.2v5.4M226 131.6h.1M231.3 131.6h.1M242 131.6h.1M242 131.6h7.1M249.1 131.6h.1"/>
<path d="M249.1 131.6v5.3"/>
</g>
<circle cx="220.6" cy="131.5" r=".54" fill="#f0f"/>
<circle cx="220.6" cy="131.5" r=".54" fill="none" stroke="#f0f" stroke-width=".17"/>
<g fill="none" stroke="#800040" stroke-width=".17">
<path d="M103.3 76.5h.1M103.3 76.5v3.5M103.3 76.5h14.2M115.7 97.8h.1M115.7 99.6h.1M115.7 97.8h21.4M115.7 99.6h21.4M115.7 101.3h.1M115.7 103.1h.1M115.7 104.9h.1M115.7 101.3h21.4M115.7 103.1h21.4"/>
<path d="M115.7 104.9h3.6M119.3 104.9h.1M119.3 104.9v8.9"/>
</g>
<circle cx="117.5" cy="76.4" r=".54" fill="#f0f"/>
<circle cx="117.5" cy="76.4" r=".54" fill="none" stroke="#f0f" stroke-width=".17"/>
<g fill="none" stroke="#800040" stroke-width=".17">
<path d="M94.4 67.6h.1M94.4 67.6v12.4M96.2 67.6h.1M96.2 67.6v12.4M99.7 72.9h.1M99.7 72.9h7.1M99.7 72.9v7.1M114 72.9h.1M114 72.9h3.5M117.5 72.9h.1M117.5 76.5h.1M117.5 72.9v3.6"/>
<path d="M117.5 76.5h5.3M96.2 120.9h.1M96.2 120.9v12.4M98 120.9h.1M98 120.9v30.2h-28.5M99.7 120.9h.1M99.7 120.9v32h-30.2M69.5 151.1h.1M69.5 152.9h.1"/>
</g>
<circle cx="96.2" cy="133.3" r=".54" fill="#f0f"/>
<circle cx="96.2" cy="133.3" r=".54" fill="none" stroke="#f0f" stroke-width=".17"/>
<path d="M74.8 133.3h.1M74.8 133.3h17.8" fill="none" stroke="#800040" stroke-width=".17"/>
<circle cx="92.6" cy="133.3" r=".54" fill="#f0f"/>
<circle cx="92.6" cy="133.3" r=".54" fill="none" stroke="#f0f" stroke-width=".17"/>
<path d="M74.8 129.8h.1M74.8 129.8h3.6M82 126.2h.1M82 122.7h.1M82 122.7h3.5M85.5 122.7h.1M85.5 122.7v3.5h-3.5M90.8 120.9h.1M90.8 120.9v5.3M94.4 120.9h.1M94.4 120.9v8.9" fill="none" stroke="#800040" stroke-width=".17"/>
<circle cx="85.5" cy="126.2" r=".54" fill="#f0f"/>
<circle cx="85.5" cy="126.2" r=".54" fill="none" stroke="#f0f" stroke-width=".17"/>
<path d="M73.1 126.2h.1M73.1 126.2h3.5M85.5 126.2h.1M85.5 126.2h5.3" fill="none" stroke="#800040" stroke-width=".17"/>
<circle cx="73" cy="126.2" r=".54" fill="#f0f"/>
<circle cx="73" cy="126.2" r=".54" fill="none" stroke="#f0f" stroke-width=".17"/>
<path d="M60.6 104.9h.1M62.4 103.1h.1M62.4 103.1v1.8h-1.8M62.4 103.1h1.8M71.3 103.1h.1M71.3 103.1h3.5M67.7 126.2h.1M73.1 122.7h.1M73.1 122.7v3.5h-5.4M73.1 122.7h3.5" fill="none" stroke="#800040" stroke-width=".17"/>
<circle cx="62.4" cy="104.9" r=".54" fill="#f0f"/>
<circle cx="62.4" cy="104.9" r=".54" fill="none" stroke="#f0f" stroke-width=".17"/>
<g fill="none" stroke="#800040" stroke-width=".17">
<path d="M16.2 56.9h.1M16.2 56.9v3.6M49.9 56.9h.1M49.9 56.9v3.6M16.2 60.5h.1M16.2 60.5h5.3M39.3 60.5h.1M39.3 60.5h5.3M90.8 76.5h.1M90.8 64h.1M90.8 64v5.3M90.8 76.5v3.5"/>
<path d="M98 71.1h.1M98 71.1v8.9M60.6 97.8h.1M60.6 96h.1M60.6 97.8h14.2M60.6 96h3.6M62.4 99.6h.1M62.4 99.6h12.4M71.3 96h.1M71.3 96h3.5M115.7 96h.1M119.3 92.5h.1"/>
<path d="M119.3 92.5v3.5h-3.6M60.6 101.3h.1M60.6 101.3h14.2M62.4 104.9h.1M62.4 104.9h12.4"/>
</g>
<circle cx="44.6" cy="60.4" r=".54" fill="#f0f"/>
<circle cx="44.6" cy="60.4" r=".54" fill="none" stroke="#f0f" stroke-width=".17"/>
<g fill="none" stroke="#800040" stroke-width=".17">
<path d="M44.6 60.5h.1M44.6 69.3h.1M44.6 60.5v3.5M44.6 69.3v5.4M44.6 60.5h5.3M49.9 60.5h.1M49.9 69.3h.1M49.9 60.5v3.5M49.9 69.3v5.4M92.6 133.3h.1M92.6 133.3v3.6M92.6 133.3h3.6"/>
<path d="M96.2 133.3h.1M96.2 133.3v3.6M92.6 142.2h.1M92.6 142.2v1.8"/>
</g>
<circle cx="92.6" cy="144" r=".54" fill="#f0f"/>
<circle cx="92.6" cy="144" r=".54" fill="none" stroke="#f0f" stroke-width=".17"/>
<path d="M78.4 142.2h.1M78.4 142.2v1.8M92.6 144h.1M92.6 144v3.6M96.2 142.2h.1M96.2 142.2v1.8h-3.6" fill="none" stroke="#800040" stroke-width=".17"/>
<circle cx="78.4" cy="144" r=".54" fill="#f0f"/>
<circle cx="78.4" cy="144" r=".54" fill="none" stroke="#f0f" stroke-width=".17"/>
<path d="M82 129.8h.1M82 129.8v7.1M82 129.8h12.4M78.4 144h.1M78.4 144v3.6M82 142.2h.1M82 142.2v1.8h-3.6" fill="none" stroke="#800040" stroke-width=".17"/>
<circle cx="81.9" cy="129.8" r=".54" fill="#f0f"/>
<circle cx="81.9" cy="129.8" r=".54" fill="none" stroke="#f0f" stroke-width=".17"/>
<path d="M78.4 129.8h.1M78.4 129.8v7.1" fill="none" stroke="#800040" stroke-width=".17"/>
<circle cx="78.4" cy="129.8" r=".54" fill="#f0f"/>
<circle cx="78.4" cy="129.8" r=".54" fill="none" stroke="#f0f" stroke-width=".17"/>
<path d="M49.9 60.5h.1M49.9 60.5h7.2M57.1 69.3h.1M57.1 69.3v5.4M78.4 129.8h.1M78.4 129.8h3.6" fill="none" stroke="#800040" stroke-width=".17"/>
<circle cx="49.9" cy="60.4" r=".54" fill="#f0f"/>
<circle cx="49.9" cy="60.4" r=".54" fill="none" stroke="#f0f" stroke-width=".17"/>
<path d="M57.1 60.5h.1M57.1 60.5v3.5M25.1 94.2h.1M25.1 97.8h.1M25.1 94.2v7.1M25.1 97.8h5.3M30.4 97.8h.1M30.4 97.8v3.5M25.1 106.7h.1M25.1 106.7v5.3M30.4 106.7h.1M30.4 106.7v5.3" fill="none" stroke="#800040" stroke-width=".17"/>
<circle cx="25" cy="97.8" r=".54" fill="#f0f"/>
<circle cx="25" cy="97.8" r=".54" fill="none" stroke="#f0f" stroke-width=".17"/>
<g fill="none" stroke="#800040" stroke-width=".17">
<path d="M142.4 51.6h.1M142.4 58.7h.1M142.4 51.6v1.7M142.4 58.7v1.8M142.4 51.6h5.3M151.3 56.9h.1M151.3 56.9v3.6h-8.9M153.1 56.9h.1M153.1 56.9v3.6M156.6 51.6h.1M156.6 51.6h5.4M162 51.6h.1"/>
<path d="M162 58.7h.1M162 51.6v1.7M162 58.7v1.8M142.4 60.5h.1"/>
</g>
<circle cx="151.3" cy="60.4" r=".54" fill="#f0f"/>
<circle cx="151.3" cy="60.4" r=".54" fill="none" stroke="#f0f" stroke-width=".17"/>
<path d="M151.3 60.5h.1M151.3 60.5h1.8" fill="none" stroke="#800040" stroke-width=".17"/>
<circle cx="153" cy="60.4" r=".54" fill="#f0f"/>
<circle cx="153" cy="60.4" r=".54" fill="none" stroke="#f0f" stroke-width=".17"/>
<path d="M151.3 60.5h.1M151.3 60.5v5.3M153.1 60.5h.1M153.1 60.5h8.9" fill="none" stroke="#800040" stroke-width=".17"/>
<circle cx="279.3" cy="94.2" r=".54" fill="#f0f"/>
<circle cx="279.3" cy="94.2" r=".54" fill="none" stroke="#f0f" stroke-width=".17"/>
<circle cx="225.9" cy="101.3" r=".54" fill="#f0f"/>
<circle cx="225.9" cy="101.3" r=".54" fill="none" stroke="#f0f" stroke-width=".17"/>
<circle cx="231.3" cy="106.7" r=".54" fill="#f0f"/>
<circle cx="231.3" cy="106.7" r=".54" fill="none" stroke="#f0f" stroke-width=".17"/>
<circle cx="249.1" cy="131.5" r=".54" fill="#f0f"/>
<circle cx="249.1" cy="131.5" r=".54" fill="none" stroke="#f0f" stroke-width=".17"/>
<circle cx="231.3" cy="131.5" r=".54" fill="#f0f"/>
<circle cx="231.3" cy="131.5" r=".54" fill="none" stroke="#f0f" stroke-width=".17"/>
<circle cx="225.9" cy="131.5" r=".54" fill="#f0f"/>
<circle cx="225.9" cy="131.5" r=".54" fill="none" stroke="#f0f" stroke-width=".17"/>
<circle cx="220.6" cy="131.5" r=".54" fill="#f0f"/>
<circle cx="220.6" cy="131.5" r=".54" fill="none" stroke="#f0f" stroke-width=".17"/>
<circle cx="117.5" cy="76.4" r=".54" fill="#f0f"/>
<circle cx="117.5" cy="76.4" r=".54" fill="none" stroke="#f0f" stroke-width=".17"/>
<circle cx="96.2" cy="133.3" r=".54" fill="#f0f"/>
<circle cx="96.2" cy="133.3" r=".54" fill="none" stroke="#f0f" stroke-width=".17"/>
<circle cx="92.6" cy="133.3" r=".54" fill="#f0f"/>
<circle cx="92.6" cy="133.3" r=".54" fill="none" stroke="#f0f" stroke-width=".17"/>
<circle cx="85.5" cy="126.2" r=".54" fill="#f0f"/>
<circle cx="85.5" cy="126.2" r=".54" fill="none" stroke="#f0f" stroke-width=".17"/>
<circle cx="73" cy="126.2" r=".54" fill="#f0f"/>
<circle cx="73" cy="126.2" r=".54" fill="none" stroke="#f0f" stroke-width=".17"/>
<circle cx="62.4" cy="104.9" r=".54" fill="#f0f"/>
<circle cx="62.4" cy="104.9" r=".54" fill="none" stroke="#f0f" stroke-width=".17"/>
<circle cx="44.6" cy="60.4" r=".54" fill="#f0f"/>
<circle cx="44.6" cy="60.4" r=".54" fill="none" stroke="#f0f" stroke-width=".17"/>
<circle cx="92.6" cy="144" r=".54" fill="#f0f"/>
<circle cx="92.6" cy="144" r=".54" fill="none" stroke="#f0f" stroke-width=".17"/>
<circle cx="78.4" cy="144" r=".54" fill="#f0f"/>
<circle cx="78.4" cy="144" r=".54" fill="none" stroke="#f0f" stroke-width=".17"/>
<circle cx="81.9" cy="129.8" r=".54" fill="#f0f"/>
<circle cx="81.9" cy="129.8" r=".54" fill="none" stroke="#f0f" stroke-width=".17"/>
<circle cx="78.4" cy="129.8" r=".54" fill="#f0f"/>
<circle cx="78.4" cy="129.8" r=".54" fill="none" stroke="#f0f" stroke-width=".17"/>
<circle cx="49.9" cy="60.4" r=".54" fill="#f0f"/>
<circle cx="49.9" cy="60.4" r=".54" fill="none" stroke="#f0f" stroke-width=".17"/>
<circle cx="25" cy="97.8" r=".54" fill="#f0f"/>
<circle cx="25" cy="97.8" r=".54" fill="none" stroke="#f0f" stroke-width=".17"/>
<circle cx="151.3" cy="60.4" r=".54" fill="#f0f"/>
<circle cx="151.3" cy="60.4" r=".54" fill="none" stroke="#f0f" stroke-width=".17"/>
<circle cx="153" cy="60.4" r=".54" fill="#f0f"/>
<circle cx="153" cy="60.4" r=".54" fill="none" stroke="#f0f" stroke-width=".17"/>
<g font-size="3.1">
<text x="29.5" y="2.8">5</text>
<text x="88.3" y="2.8">4</text>
<text x="147.1" y="2.8">3</text>
<text x="205.9" y="2.8">2</text>
<text x="264.7" y="2.8">1</text>
<text x=".2" y="28.7">D</text>
<text x="294.1" y="28.7">D</text>
<text x=".2" y="80.7">C</text>
<text x="294.1" y="80.7">C</text>
<text x=".2" y="132.7">B</text>
<text x="294.1" y="132.7">B</text>
<text x=".2" y="184.6">A</text>
<text x="294.1" y="184.6">A</text>
<text x="29.5" y="210.7">5</text>
<text x="88.3" y="210.7">4</text>
<text x="147.1" y="210.7">3</text>
<text x="205.9" y="210.7">2</text>
<text x="264.7" y="210.7">1</text>
</g>
<text font-size="2.5" x="266.7" y="199.2">DEMO</text>
<g font-size="1.6" fill="#000080">
<text x="147.7" y="47.7">Y6</text>
<text x="26.8" y="56.6">FB2</text>
<text x="138.5" y="54.8">C154</text>
<text x="163.7" y="54.8">C155</text>
<text x="40" y="67.2">C109</text>
<text x="52.8" y="67.2">C110</text>
<text x="59.9" y="67.2">C111</text>
<text x="108.6" y="70.8">R105</text>
<text x="86.2" y="72.6">R104</text>
<text x="179.7" y="77.2">J9</text>
<text x="107.4" y="84.3">U9</text>
<text x="62.4" y="95.7">R107</text>
<text x="169.1" y="90.3">C112</text>
<text x="243.8" y="90.3">J10</text>
<text x="272.2" y="93.9">R106</text>
<text x="25.1" y="102.8">C113</text>
<text x="30.4" y="102.8">C114</text>
<text x="62.4" y="102.8">R108</text>
<text x="272.2" y="106.3">R109</text>
<text x="169.1" y="109.9">C115</text>
<text x="213.5" y="118.8">R110</text>
<text x="218.9" y="118.8">R111</text>
<text x="224.2" y="118.8">R112</text>
<text x="229.5" y="118.8">R113</text>
<text x="76.6" y="122.3">C116</text>
<text x="76.6" y="125.9">C117</text>
<text x="238.4" y="129.5">C118</text>
<text x="74.8" y="138.3">C119</text>
<text x="82" y="138.3">C120</text>
<text x="89.1" y="138.3">C121</text>
<text x="98" y="138.3">C122</text>
</g>
<g font-size="1.6" fill="#f00">
<text x="142.7" y="51.2">XTAL1</text>
<text x="157" y="51.2">XTAL2</text>
<text x="94.1" y="74.3" transform="rotate(-90 94.1 74.3)">XTAL1</text>
<text x="95.8" y="74.3" transform="rotate(-90 95.8 74.3)">XTAL2</text>
<text x="160.5" y="85">PHY.MD0+</text>
<text x="159.8" y="95.7">PHY.MD0-</text>
<text x="228.1" y="93.7">PHY_TX+</text>
<text x="228.3" y="95.5">PHY_TX-</text>
<text x="62.7" y="97.2">PHY.LED_G</text>
<text x="62.9" y="100.8">PHY.LED_Y</text>
<text x="125" y="97.5">PHY.MD0+</text>
<text x="125" y="99.2">PHY.MD0-</text>
<text x="125" y="101">PHY.MD1+</text>
<text x="228.3" y="97.2">PHY_RX+</text>
<text x="263.8" y="97.2">PHY.LED_Y</text>
<text x="125" y="102.8">PHY.MD1-</text>
<text x="159.8" y="104.6">PHY.MD1+</text>
<text x="228.1" y="102.6">PHY_RX-</text>
<text x="263.6" y="102.6">PHY.LED_G</text>
<text x="159.8" y="115.2">PHY.MD1-</text>
<text x="85" y="129.5">VDD33</text>
<text x="85.8" y="133">VDD12</text>
<text x="61.5" y="153.6">LAN_DM</text>
<text x="61.5" y="151.8">LAN_DP</text>
</g>
<g font-size="1.6">
<text x="14.4" y="54.4">VCC-3V3</text>
<text x="47.8" y="54.8">VDD33</text>
<text x="88.7" y="61.9">VDD33</text>
<text x="96.2" y="69">VDD12</text>
<text x="90.5" y="84.1" transform="rotate(-90 90.5 84.1)">19</text>
<text x="92.2" y="84.1" transform="rotate(-90 92.2 84.1)">20</text>
<text x="94" y="84.1" transform="rotate(-90 94 84.1)">21</text>
<text x="95.8" y="84.1" transform="rotate(-90 95.8 84.1)">22</text>
<text x="97.6" y="84.1" transform="rotate(-90 97.6 84.1)">23</text>
<text x="99.4" y="84.1" transform="rotate(-90 99.4 84.1)">24</text>
<text x="102.9" y="84.1" transform="rotate(-90 102.9 84.1)">25</text>
<text x="175.8" y="85">1</text>
<text x="207.6" y="85">16</text>
<text x="277.2" y="85">VDD33</text>
<text x="22.9" y="92.1">VDD12</text>
<text x="77.2" y="95.6">18</text>
<text x="111.6" y="95.6">1</text>
<text x="117.2" y="90.3">VDD33</text>
<text x="175.8" y="95.6">3</text>
<text x="175.8" y="90.3">2</text>
<text x="207.6" y="95.6">14</text>
<text x="207.6" y="90.3">15</text>
<text x="238.1" y="93.9">1</text>
<text x="238.1" y="95.6">2</text>
<text x="248.7" y="91.2" transform="rotate(-90 248.7 91.2)">13</text>
<text x="257.4" y="93.9">12</text>
<text x="54.4" y="96.6">VDD33</text>
<text x="56.2" y="100.1">VDD12</text>
<text x="77.2" y="101">15</text>
<text x="77.2" y="99.2">16</text>
<text x="77.2" y="97.4">17</text>
<text x="111.6" y="97.4">2</text>
<text x="111.6" y="99.2">3</text>
<text x="111.6" y="101">4</text>
<text x="238.1" y="97.4">3</text>
<text x="238.1" y="99.2">4</text>
<text x="238.1" y="101">5</text>
<text x="257.4" y="97.4">11</text>
<text x="54.4" y="105.5">VDD33</text>
<text x="77.2" y="104.5">13</text>
<text x="77.2" y="102.7">14</text>
<text x="111.6" y="102.7">5</text>
<text x="111.6" y="104.5">6</text>
<text x="175.8" y="104.5">6</text>
<text x="207.6" y="104.5">11</text>
<text x="238.1" y="102.7">6</text>
<text x="238.1" y="104.5">7</text>
<text x="238.1" y="106.3">8</text>
<text x="257.4" y="102.7">9</text>
<text x="257.4" y="106.3">10</text>
<text x="175.8" y="109.9">7</text>
<text x="207.6" y="109.9">10</text>
<text x="248.7" y="111.5" transform="rotate(-90 248.7 111.5)">14</text>
<text x="90.5" y="118.6" transform="rotate(-90 90.5 118.6)">12</text>
<text x="92.2" y="118.6" transform="rotate(-90 92.2 118.6)">11</text>
<text x="94" y="118.6" transform="rotate(-90 94 118.6)">10</text>
<text x="95.8" y="117.7" transform="rotate(-90 95.8 117.7)">9</text>
<text x="97.6" y="117.7" transform="rotate(-90 97.6 117.7)">8</text>
<text x="99.4" y="117.7" transform="rotate(-90 99.4 117.7)">7</text>
<text x="175.8" y="115.2">8</text>
<text x="207.6" y="115.2">9</text>
<text x="68.6" y="130.3">VDD33</text>
<text x="68.6" y="133.9">VDD12</text>
<text x="256.7" y="196.8">Design Name:</text>
<text x="256.7" y="202.2">Size</text>
<text x="258.5" y="204">A3</text>
<text x="262.1" y="202.2">Page Name:</text>
<text x="288.8" y="202.2">Rev</text>
<text x="290.5" y="204">v1.0</text>
<text x="237.2" y="207.5">Date:</text>
<text x="244.3" y="207.5">Friday, August 25, 2023</text>
<text x="269.2" y="204.2">Ethernet</text>
<text x="274.5" y="207.5">Sheet</text>
<text x="281.6" y="207.5">3</text>
<text x="287" y="207.5">of</text>
<text x="292.3" y="207.5">13</text>
</g>
<g font-size="1.6" fill="#004080">
<text x="100.5" y="89.8" transform="rotate(-90 100.5 89.8)">RSET</text>
<text x="104.1" y="88.9" transform="rotate(-90 104.1 88.9)">GND</text>
<text x="178.9" y="84.7">TD+</text>
<text x="202.5" y="84.8">TX+</text>
<text x="91.6" y="93.3" transform="rotate(-90 91.6 93.3)">LANWAKEB</text>
<text x="93.4" y="92.5" transform="rotate(-90 93.4 92.5)">SPI_SDO</text>
<text x="95.2" y="90.7" transform="rotate(-90 95.2 90.7)">XTAL1</text>
<text x="96.9" y="90.7" transform="rotate(-90 96.9 90.7)">XTAL2</text>
<text x="98.7" y="91.6" transform="rotate(-90 98.7 91.6)">AVDD12</text>
<text x="178.7" y="95.5">TD-</text>
<text x="178.7" y="90.3">TCT</text>
<text x="202.1" y="90.2">TXCT</text>
<text x="202.3" y="95.8">TX-</text>
<text x="81.1" y="100.3">DVDD12_2</text>
<text x="81.1" y="98.6">LED1/SPI_SCK</text>
<text x="81.1" y="96.8">SPI_SDI</text>
<text x="102.4" y="96.8">AVDD33_1</text>
<text x="103.3" y="98.6">MDI+[0]</text>
<text x="103.3" y="100.3">MDI-[0]</text>
<text x="81.1" y="105.7">DVDD33</text>
<text x="81.1" y="103.9">GPIO</text>
<text x="81.1" y="102.1">LED0/SPI_CSB</text>
<text x="103.3" y="102.1">MDI+[1]</text>
<text x="103.3" y="103.9">MDI-[1]</text>
<text x="105.1" y="105.7">U2GND</text>
<text x="179.4" y="104.2">RD+</text>
<text x="202.9" y="104.6">RX+</text>
<text x="178.9" y="109.9">RCT</text>
<text x="202.1" y="109.7">RXCT</text>
<text x="91.6" y="114.7" transform="rotate(-90 91.6 114.7)">DVDD12_UPS</text>
<text x="93.4" y="114.7" transform="rotate(-90 93.4 114.7)">VDD5</text>
<text x="95.2" y="114.7" transform="rotate(-90 95.2 114.7)">AVDD33_2</text>
<text x="96.9" y="114.7" transform="rotate(-90 96.9 114.7)">DVDD12_1</text>
<text x="98.7" y="114.7" transform="rotate(-90 98.7 114.7)">U2DP</text>
<text x="100.5" y="114.7" transform="rotate(-90 100.5 114.7)">U2DM</text>
<text x="178.7" y="115.2">RD-</text>
<text x="202.7" y="115.2">RX-</text>
</g>
<g font-size="1.6" fill="#00f">
<text x="252.8" y="96.4">Y</text>
<text x="252.8" y="104.9">G</text>
</g>
<g font-size="1.2" fill="#000080">
<text x="150.2" y="48.8">25Mhz</text>
<text x="136.9" y="58">15pF</text>
<text x="163.7" y="58">15pF</text>
<text x="30.4" y="65.2">BEAD</text>
<text x="38.9" y="68.7">10uF</text>
<text x="52.8" y="68.7">100nF</text>
<text x="59.9" y="68.7">100nF</text>
<text x="83.7" y="74">10K/NC</text>
<text x="108.6" y="75.8">2.49K</text>
<text x="69.5" y="95.4">10K</text>
<text x="162" y="90">100nF</text>
<text x="264" y="93.6">330R</text>
<text x="25.1" y="106">100nF</text>
<text x="30.4" y="106">100nF</text>
<text x="69.5" y="102.5">10K</text>
<text x="96" y="104.1">SR9900A</text>
<text x="264" y="106">330R</text>
<text x="162" y="109.6">100nF</text>
<text x="238.1" y="111.4">RJ45_8P8C_LED</text>
<text x="80.2" y="122">100nF</text>
<text x="80.2" y="125.6">4.7uF</text>
<text x="188.3" y="125.6">B1601S</text>
<text x="211.4" y="125.6">75R</text>
<text x="216.7" y="125.6">75R</text>
<text x="222.1" y="125.6">75R</text>
<text x="227.4" y="125.6">75R</text>
<text x="237" y="134.5">1nF/2KV</text>
<text x="73.1" y="141.6">4.7uF</text>
<text x="82" y="141.6">100nF</text>
<text x="87.3" y="141.6">4.7uF</text>
<text x="98" y="141.6">100nF</text>
</g>
</svg>
